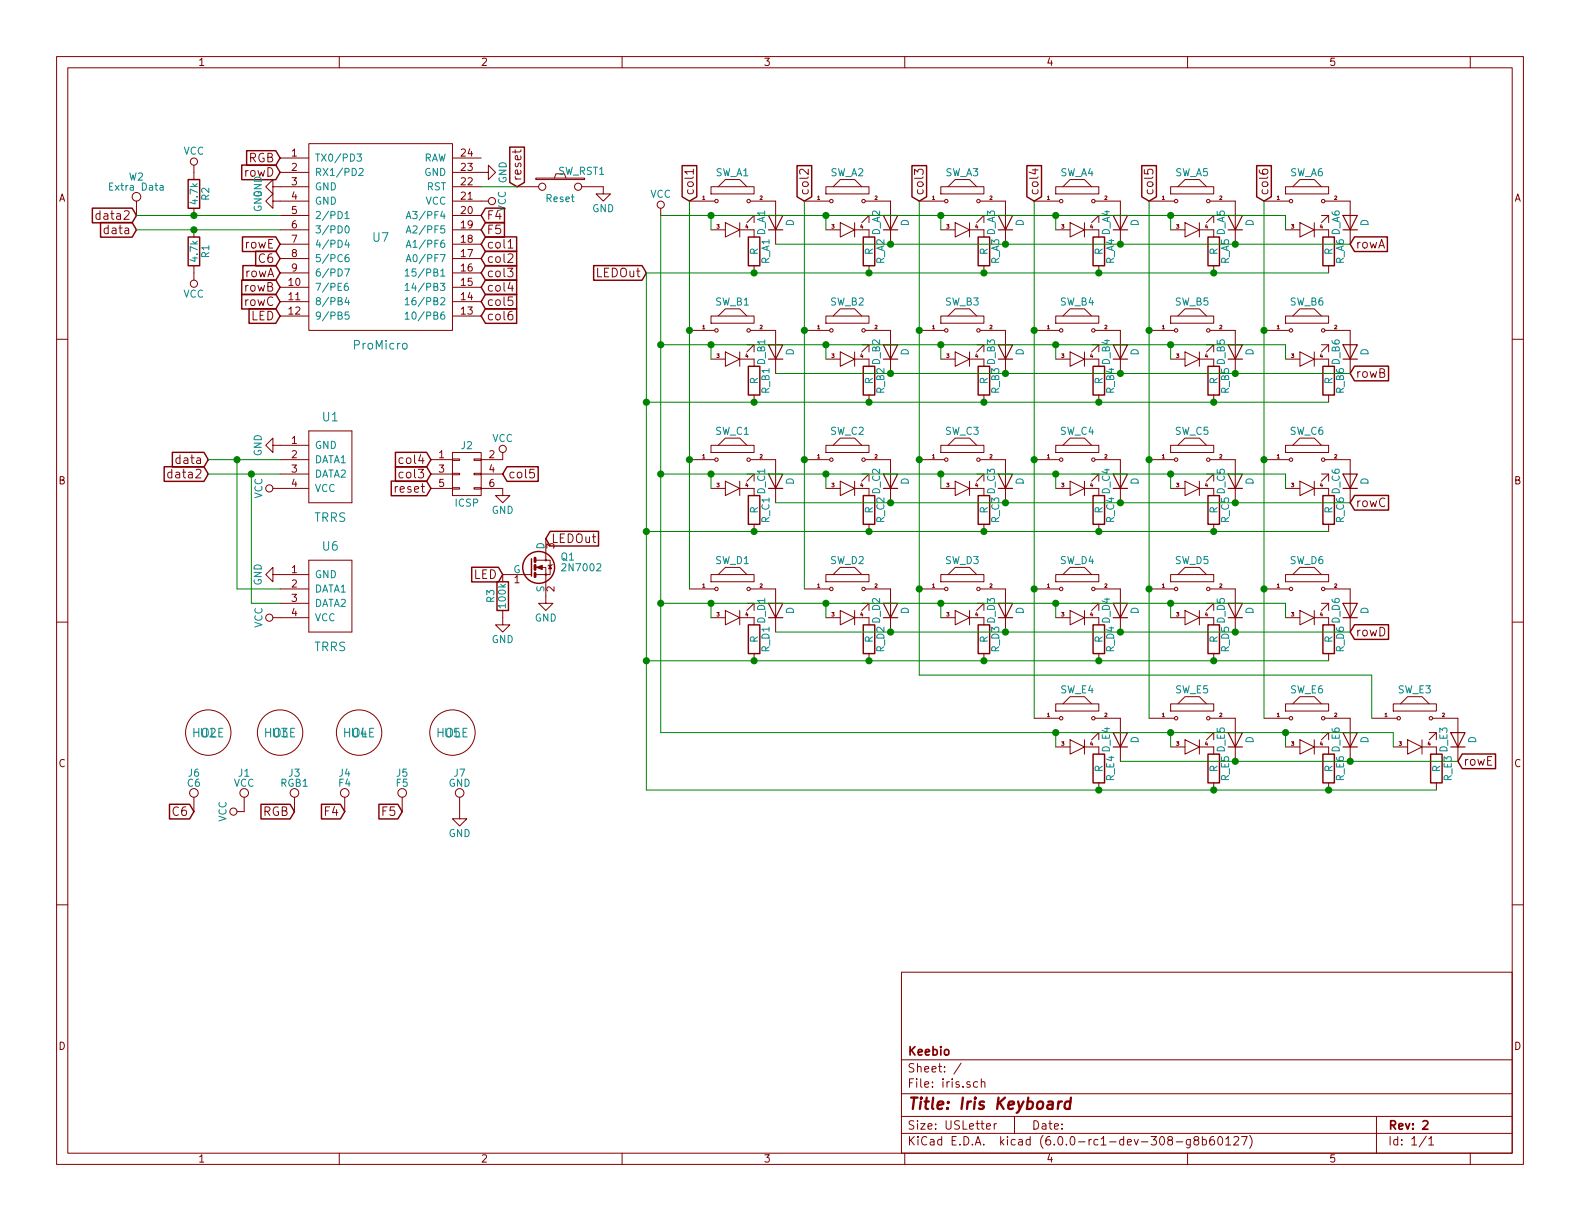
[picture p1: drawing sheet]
<svg xmlns="http://www.w3.org/2000/svg" width="279mm" height="216mm" viewBox="0 0 279 216" stroke-linecap="round" stroke-linejoin="round" font-family="sans-serif">
<g fill="none" stroke="#840000" stroke-width=".18">
<path d="M10 10h259.4v195.9h-259.4zM12 12h255.4v191.9h-255.4zM60 10v2M110 10v2M160 10v2M210 10v2M260 10v2M17.7 37.8h-.5l-.2 .2 .1 .7h.6M24.1 35.6v2.5M34.3 29.2v2.6M34.3 36.8v1.3M48.3 33v-1.2l-1.3 1.2 1.3 1.3v-1.3h6.3"/>
<path d="M48.3 35.6v-1.3l-1.3 1.3 1.3 1.2v-1.2h6.3M49.5 27.9h5.1M49.5 30.5h5.1M49.5 38.1h5.1M54.6 25.4h25.4v33h-25.4zM80 30.5h6.4v-1.3l1.2 1.3-1.2 1.3v-1.3M80 35.6h6.4M80 33h5.1M80 27.9h5.1M80 38.1h5.1M91.1 26.5v.6M91.4 33h3.8"/>
<path d="M92.1 26.5l-.1 .3-.1 .1h-1.3M94.7 31.5h8.7v.3h-8.7zM98 31.5l.3-.8h1.5l.3 .8M102.9 33h3.8v1.3h1.2l-1.2 1.3-1.3-1.3h1.3M116.8 36.8v1.3M121.9 35.6h4.5M122.6 30.4h-1.5l.4 .4M122.6 29.9v.9M125.7 33h7.6v1.3h-7.6zM127 33l1.3-1.2h2.5l1.3 1.2M128.3 39.4l2.5 1.2-2.5 1.3zM130.8 39.4v2.5"/>
<path d="M132.1 38.1h1.2v1.3M132.7 35.6h4.5v7.6M133.3 38.1l-1.2 1.3M142.2 35.6h4.5M142.9 29.9v1l-1.1-1-.3 .1-.1 .2 .1 .6M146 33h7.7v1.3h-7.7zM147.3 33l1.3-1.2h2.5l1.3 1.2M148.6 39.4l2.5 1.2-2.5 1.3zM151.1 39.4v2.5M152.4 38.1h1.3v1.3M153 35.6h4.5v7.6M153.7 38.1l-1.3 1.3"/>
<path d="M161.7 30.9v-1l.6 .5 .1-.4 .2-.1 .6 .1v.6l-.1 .3M162.6 35.6h4.4M166.4 33h7.6v1.3h-7.6zM167.6 33l1.3-1.2h2.5l1.3 1.2M168.9 39.4l2.5 1.2-2.5 1.3zM171.4 39.4v2.5M172.7 38.1h1.3v1.3M173.3 35.6h4.5v7.6M174 38.1l-1.3 1.3M182.5 30h1.1M182.9 35.6h4.5M183.1 29.8v1l-1.1-.4"/>
<path d="M186.7 33h7.6v1.3h-7.6zM188 33l1.2-1.2h2.6l1.2 1.2M189.2 39.4l2.6 1.2-2.6 1.3zM191.8 39.4v2.5M193 38.1h1.3v1.3M193.6 35.6h4.5v7.6M194.3 38.1l-1.3 1.3M202.4 30v.7l.7 .1-.2-.2 .1-.6 .2-.1 .5 .1 .2 .2v.4l-.2 .2M203.2 35.6h4.5M207 33h7.6v1.3h-7.6zM208.3 33l1.2-1.2h2.6l1.3 1.2M209.5 39.4l2.6 1.2-2.6 1.3z"/>
<path d="M212.1 39.4v2.5M213.4 38.1h1.2v1.3M214 35.6h4.4v7.6M214.6 38.1l-1.2 1.3M222.7 30a.6 .6 0 0 0 .6 .8l.8-.1 .1-.2-.1-.5-.2-.1-.6 .1v.5l.2 .3M223.5 35.6h4.5M227.3 33h7.6v1.3h-7.6zM228.6 33l1.3-1.2h2.5l1.3 1.2M229.9 39.4l2.5 1.2-2.5 1.3zM232.4 39.4v2.5M233.7 38.1h1.2v1.3M234.3 35.6h4.5v7.6"/>
<path d="M234.9 38.1l-1.2 1.3M10 60h2M34.3 40.6v1.3M34.3 47v2.5M49.5 50.8h5.1M49.5 53.3h5.1M49.5 55.9h5.1M49.5 48.3h5.1M49.5 45.7h5.1M49.5 43.2h5.1M49.5 40.6h5.1M80 50.8h5.1"/>
<path d="M80 53.3h5.1M80 55.9h5.1M80 48.3h5.1M80 45.7h5.1M80 43.2h5.1M80 40.6h5.1M89.8 47.4h.9l-.5 .6 .5 .1v.7l-.3 .1h-.4l-.2-.1M89.8 42.8l.5-.5v1.6M89.8 45l.6-.1 .3 .1v.3v.2l-.9 .9h.9M89.8 43.9h.9M90.2 49.9l-.4 1.1h1M90.6 55a.62 .62 0 0 0-.8 .7l.1 .7a.48 .48 0 0 0 .8 0v-.5l-.1-.2-.5-.1-.3 .3"/>
<path d="M90.6 50.5v1M90.7 52.5h-.8l-.1 .7 .3-.1h.5l.1 .3v.5l-.3 .1h-.3l-.3-.1M121.9 58.4h4.5M125.7 55.9h7.6v1.3h-7.6zM125.7 40.6h2.6M127 55.9l1.3-1.3h2.5l1.3 1.3M130.8 40.6h2.5v1.3M132.7 58.4h4.5v7.6M133.3 47v1.3M142.2 58.4h4.5M146 55.9h7.7v1.3h-7.7zM146 40.6h2.6"/>
<path d="M147.3 55.9l1.3-1.3h2.5l1.3 1.3M151.1 40.6h2.6v1.3M153 58.4h4.5v7.6M153.7 47v1.3M162.6 58.4h4.4M166.4 55.9h7.6v1.3h-7.6zM166.4 40.6h2.5M167.6 55.9l1.3-1.3h2.5l1.3 1.3M171.4 40.6h2.6v1.3M173.3 58.4h4.5v7.6M174 47v1.3M182.9 58.4h4.5"/>
<path d="M186.7 55.9h7.6v1.3h-7.6zM186.7 40.6h2.5M188 55.9l1.2-1.3h2.6l1.2 1.3M191.8 40.6h2.5v1.3M193.6 58.4h4.5v7.6M194.3 47v1.3M203.2 58.4h4.5M207 55.9h7.6v1.3h-7.6zM207 40.6h2.5M208.3 55.9l1.2-1.3h2.6l1.3 1.3M212.1 40.6h2.5v1.3M214 58.4h4.4v7.6"/>
<path d="M214.6 47v1.3M223.5 58.4h4.5M227.3 55.9h7.6v1.3h-7.6zM227.3 40.6h2.6M228.6 55.9l1.3-1.3h2.5l1.3 1.3M232.4 40.6h2.5v1.3M234.3 58.4h4.5v7.6M234.9 47v1.3M267.4 60h2M48.3 78.7v-1.2l-1.3 1.2 1.3 1.3v-1.3h6.3M54.6 76.2v12.7zM54.6 76.2h7.6z"/>
<path d="M62.2 76.2v12.7zM125.7 78.7h7.6v1.3h-7.6zM125.7 63.5h2.6M127 78.7l1.3-1.2h2.5l1.3 1.2M128.3 62.2l2.5 1.3-2.5 1.3zM130.8 62.2v2.6M130.8 63.5h2.5v1.3M132.1 61h1.2v1.2M133.3 69.9v1.2M133.3 61l-1.2 1.2M146 78.7h7.7v1.3h-7.7zM146 63.5h2.6"/>
<path d="M147.3 78.7l1.3-1.2h2.5l1.3 1.2M148.6 62.2l2.5 1.3-2.5 1.3zM151.1 63.5h2.6v1.3M151.1 62.2v2.6M152.4 61h1.3v1.2M153.7 69.9v1.2M153.7 61l-1.3 1.2M166.4 78.7h7.6v1.3h-7.6zM166.4 63.5h2.5M167.6 78.7l1.3-1.2h2.5l1.3 1.2M168.9 62.2l2.5 1.3-2.5 1.3zM171.4 63.5h2.6v1.3"/>
<path d="M171.4 62.2v2.6M172.7 61h1.3v1.2M174 69.9v1.2M174 61l-1.3 1.2M186.7 78.7h7.6v1.3h-7.6zM186.7 63.5h2.5M188 78.7l1.2-1.2h2.6l1.2 1.2M189.2 62.2l2.6 1.3-2.6 1.3zM191.8 63.5h2.5v1.3M191.8 62.2v2.6M193 61h1.3v1.2M194.3 69.9v1.2"/>
<path d="M194.3 61l-1.3 1.2M207 78.7h7.6v1.3h-7.6zM207 63.5h2.5M208.3 78.7l1.2-1.2h2.6l1.3 1.2M209.5 62.2l2.6 1.3-2.6 1.3zM212.1 63.5h2.5v1.3M212.1 62.2v2.6M213.4 61h1.2v1.2M214.6 69.9v1.2M214.6 61l-1.2 1.2M227.3 78.7h7.6v1.3h-7.6zM227.3 63.5h2.6"/>
<path d="M228.6 78.7l1.3-1.2h2.5l1.3 1.2M229.9 62.2l2.5 1.3-2.5 1.3zM232.4 63.5h2.5v1.3M232.4 62.2v2.6M233.7 61h1.2v1.2M234.9 69.9v1.2M234.9 61l-1.2 1.2M30.4 83.6l-.5-.1-.2 .3 .1 .6h.6M48.3 86.4h6.3M49.5 81.3h5.1M49.5 83.8h5.1M54.6 88.9h7.6z"/>
<path d="M54.6 99.1v12.7zM54.6 99.1h7.6zM62.2 99.1v12.7zM76.2 81.3h3.8M76.2 83.8h3.8M76.2 86.4h3.8M80 86.2h1.3v.3h-1.3zM80 83.7h1.3v.2h-1.3zM80 81.2h1.3v.2h-1.3zM80 80h5.1v7.6h-5.1zM83.8 86.2h1.3v.3h-1.3zM83.8 83.7h1.3v.2h-1.3z"/>
<path d="M83.8 81.2h1.3v.2h-1.3zM85.1 86.4h3.8v1.2h1.3l-1.3 1.3-1.3-1.3h1.3M85.1 83.8h3.8M88.9 80v1.3h-3.8M94.5 83h-.8l-.1 .7 .3-.1h.5l.1 .2v.6l-.3 .1h-.3l-.3-.1M96.5 95.3v3.8h-1.8M96.5 99.1h.8v2.5h-.8v-1.3h-1.8M97.7 99.8l-.8 .3M121.9 81.3h4.5M125.7 86.4h2.6M128.3 85.1l2.5 1.3-2.5 1.2zM130.8 86.4h2.5v1.2"/>
<path d="M130.8 85.1v2.5M132.1 83.8h1.2v1.3M132.7 81.3h4.5v7.6M133.3 92.7v1.3M133.3 83.8l-1.2 1.3M142.2 81.3h4.5M146 86.4h2.6M148.6 85.1l2.5 1.3-2.5 1.2zM151.1 86.4h2.6v1.2M151.1 85.1v2.5M152.4 83.8h1.3v1.3M153 81.3h4.5v7.6"/>
<path d="M153.7 92.7v1.3M153.7 83.8l-1.3 1.3M162.6 81.3h4.4M166.4 86.4h2.5M168.9 85.1l2.5 1.3-2.5 1.2zM171.4 86.4h2.6v1.2M171.4 85.1v2.5M172.7 83.8h1.3v1.3M173.3 81.3h4.5v7.6M174 92.7v1.3M174 83.8l-1.3 1.3M182.9 81.3h4.5"/>
<path d="M186.7 86.4h2.5M189.2 85.1l2.6 1.3-2.6 1.2zM191.8 86.4h2.5v1.2M191.8 85.1v2.5M193 83.8h1.3v1.3M193.6 81.3h4.5v7.6M194.3 92.7v1.3M194.3 83.8l-1.3 1.3M203.2 81.3h4.5M207 86.4h2.5M209.5 85.1l2.6 1.3-2.6 1.2zM212.1 86.4h2.5v1.2"/>
<path d="M212.1 85.1v2.5M213.4 83.8h1.2v1.3M214 81.3h4.4v7.6M214.6 92.7v1.3M214.6 83.8l-1.2 1.3M223.5 81.3h4.5M227.3 86.4h2.6M229.9 85.1l2.5 1.3-2.5 1.2zM232.4 86.4h2.5v1.2M232.4 85.1v2.5M233.7 83.8h1.2v1.3M234.3 81.3h4.5v7.6"/>
<path d="M234.9 92.7v1.3M234.9 83.8l-1.2 1.3M10 110h2M48.3 101.6v-1.3l-1.3 1.3 1.3 1.3v-1.3h6.3M48.3 109.2h6.3M49.5 104.1h5.1M49.5 106.7h5.1M54.6 111.8h7.6zM88.9 108v2.5h1.3l-1.3 1.3-1.3-1.3h1.3M94 101.6h-5.1v1.3M94.7 101.6h1.8v5.1h1.3l-1.3 1.3-1.3-1.3h1.3M121.9 104.1h4.5"/>
<path d="M125.7 101.6h7.6v1.3h-7.6zM125.7 109.2h2.6M127 101.6l1.3-1.3h2.5l1.3 1.3M128.3 108l2.5 1.2-2.5 1.3zM130.8 109.2h2.5v1.3M130.8 108v2.5M132.1 106.7h1.2v1.3M132.7 104.1h4.5v7.7M133.3 115.6v1.2M133.3 106.7l-1.2 1.3M142.2 104.1h4.5M146 101.6h7.7v1.3h-7.7z"/>
<path d="M146 109.2h2.6M147.3 101.6l1.3-1.3h2.5l1.3 1.3M148.6 108l2.5 1.2-2.5 1.3zM151.1 109.2h2.6v1.3M151.1 108v2.5M152.4 106.7h1.3v1.3M153 104.1h4.5v7.7M153.7 115.6v1.2M153.7 106.7l-1.3 1.3M162.6 104.1h4.4M166.4 101.6h7.6v1.3h-7.6zM166.4 109.2h2.5"/>
<path d="M167.6 101.6l1.3-1.3h2.5l1.3 1.3M168.9 108l2.5 1.2-2.5 1.3zM171.4 109.2h2.6v1.3M171.4 108v2.5M172.7 106.7h1.3v1.3M173.3 104.1h4.5v7.7M174 115.6v1.2M174 106.7l-1.3 1.3M182.9 104.1h4.5M186.7 101.6h7.6v1.3h-7.6zM186.7 109.2h2.5M188 101.6l1.2-1.3h2.6l1.2 1.3"/>
<path d="M189.2 108l2.6 1.2-2.6 1.3zM191.8 109.2h2.5v1.3M191.8 108v2.5M193 106.7h1.3v1.3M193.6 104.1h4.5v7.7M194.3 115.6v1.2M194.3 106.7l-1.3 1.3M203.2 104.1h4.5M207 101.6h7.6v1.3h-7.6zM207 109.2h2.5M208.3 101.6l1.2-1.3h2.6l1.3 1.3M209.5 108l2.6 1.2-2.6 1.3z"/>
<path d="M212.1 109.2h2.5v1.3M212.1 108v2.5M213.4 106.7h1.2v1.3M214 104.1h4.4v7.7M214.6 115.6v1.2M214.6 106.7l-1.2 1.3M223.5 104.1h4.5M227.3 101.6h7.6v1.3h-7.6zM227.3 109.2h2.6M228.6 101.6l1.3-1.3h2.5l1.3 1.3M229.9 108l2.5 1.2-2.5 1.3zM232.4 109.2h2.5v1.3"/>
<path d="M232.4 108v2.5M233.7 106.7h1.2v1.3M234.3 104.1h4.5v7.7M234.9 115.6v1.2M234.9 106.7l-1.2 1.3M267.4 110h2M182.9 127h4.5M186.7 124.5h7.6v1.2h-7.6zM186.7 132.1h2.5M188 124.5l1.2-1.3h2.6l1.2 1.3M189.2 130.8l2.6 1.3-2.6 1.3zM191.8 130.8v2.6"/>
<path d="M191.8 132.1h2.5v1.3M193 129.5h1.3v1.3M193.6 127h4.5v7.6M194.3 138.4v1.3M194.3 129.5l-1.3 1.3M203.2 127h4.5M207 124.5h7.6v1.2h-7.6zM207 132.1h2.5M208.3 124.5l1.2-1.3h2.6l1.3 1.3M209.5 130.8l2.6 1.3-2.6 1.3zM212.1 130.8v2.6M212.1 132.1h2.5v1.3"/>
<path d="M213.4 129.5h1.2v1.3M214 127h4.4v7.6M214.6 138.4v1.3M214.6 129.5l-1.2 1.3M223.5 127h4.5M227.3 124.5h7.6v1.2h-7.6zM227.3 132.1h2.6M228.6 124.5l1.3-1.3h2.5l1.3 1.3M229.9 130.8l2.5 1.3-2.5 1.3zM232.4 130.8v2.6M232.4 132.1h2.5v1.3M233.7 129.5h1.2v1.3"/>
<path d="M234.3 127h4.5v7.6M234.9 138.4v1.3M234.9 129.5l-1.2 1.3M242.6 127h4.4M246.4 124.5h7.6v1.2h-7.6zM246.4 132.1h2.5M247.6 124.5l1.3-1.3h2.6l1.2 1.3M248.9 130.8l2.6 1.3-2.6 1.3zM251.5 132.1h2.5v1.3M251.5 130.8v2.6M252.7 129.5h1.3v1.3M253.3 127h4.5v7.6"/>
<path d="M254 129.5l-1.3 1.3M254 138.4v1.3M10 160h2M34.3 141v2.5M43.2 141v2.5h-1.3M52.1 141v2.5M61 141v2.5M71.1 141v2.5M81.3 141v3.8h1.2l-1.2 1.3-1.3-1.3h1.3M267.4 160h2M159.4 171.9h108v32h-108zM159.4 197.4h108"/>
<path d="M159.4 193.4h108M159.4 187.4h108M170 188l-1.3 1.9M172.9 191.3h-.4l-.3 .2v.6l.3 .2 .4-.1M173.5 191.4l.2-.1h.4l.1 1M173.5 190.8v1.5M174.4 199.2l.8-.2-.1-.2-.4-.1-.3 .2 .1 .7h.6M175.8 198.7v1M176.2 198.7l-.3 .1-.1 .2M179.4 197.4v3M243.4 197.4v6.5M60 203.9v2"/>
<path d="M110 203.9v2M159.4 200.4h108M160 203.9v2M208 201.9h1.1M210 203.9v2M210.5 201.5v1.2l-.3 .3-.3-.1M210.5 201.5h-.4l-.3 .3 .1 .5 .2 .2 .4-.1M211.4 201.6l-.2-.1-.1-.3 .3-.2h.3l.3 .2-.1 .3-.6 .2a.48 .48 0 0 0-.1 .6l.2 .2 .5-.2a.48 .48 0 0 0-.2-.7M212.6 201.5h.5l.2 .3v.5l-.2 .2-.5-.1M212.6 201v1.5M214.6 201a.59 .59 0 0 0-.7 .6v.6l.1 .2 .5 .1 .2-.2 .1-.5-.2-.2-.4-.1-.3 .3M215.5 201h.2a.8 .8 0 0 1 .5 .7 .8 .8 0 0 1-.5 .8 1 1 0 0 1-.2-1.5z"/>
<path d="M216.8 201.4l.4-.4v1.5M216.8 202.5h.8M218.2 201.1l.2-.1h.4l.2 .4-.9 1.1h.9M219.6 201h.9l-.6 1.5M221 200.8a1.71 1.71 0 0 1 0 2.2M252.2 200.9l-1.2 1.9M252.7 201.4l.4-.4v1.5M252.7 202.5h.8M260 203.9v2"/>
<circle cx="24.1" cy="34.8" r=".76"/>
<circle cx="34.3" cy="28.6" r=".63"/>
<circle cx="87" cy="35.6" r=".63"/>
<circle cx="95.9" cy="33" r=".63"/>
<circle cx="102.2" cy="33" r=".63"/>
<circle cx="116.8" cy="36.2" r=".63"/>
<circle cx="126.7" cy="35.6" r=".3"/>
<circle cx="132.4" cy="35.6" r=".3"/>
<circle cx="147" cy="35.6" r=".3"/>
<circle cx="152.7" cy="35.6" r=".3"/>
<circle cx="167.3" cy="35.6" r=".3"/>
<circle cx="173" cy="35.6" r=".3"/>
<circle cx="187.7" cy="35.6" r=".3"/>
<circle cx="193.3" cy="35.6" r=".3"/>
<circle cx="208" cy="35.6" r=".3"/>
<circle cx="213.7" cy="35.6" r=".3"/>
<circle cx="228.3" cy="35.6" r=".3"/>
<circle cx="234" cy="35.6" r=".3"/>
<circle cx="34.3" cy="50.2" r=".63"/>
<circle cx="126.7" cy="58.4" r=".3"/>
<circle cx="132.4" cy="58.4" r=".3"/>
<circle cx="147" cy="58.4" r=".3"/>
<circle cx="152.7" cy="58.4" r=".3"/>
<circle cx="167.3" cy="58.4" r=".3"/>
<circle cx="173" cy="58.4" r=".3"/>
<circle cx="187.7" cy="58.4" r=".3"/>
<circle cx="193.3" cy="58.4" r=".3"/>
<circle cx="208" cy="58.4" r=".3"/>
<circle cx="213.7" cy="58.4" r=".3"/>
<circle cx="228.3" cy="58.4" r=".3"/>
<circle cx="234" cy="58.4" r=".3"/>
<circle cx="88.9" cy="79.4" r=".63"/>
<circle cx="47.6" cy="86.4" r=".63"/>
<circle cx="96.5" cy="99.1" r=".13"/>
<circle cx="126.7" cy="81.3" r=".3"/>
<circle cx="132.4" cy="81.3" r=".3"/>
<circle cx="147" cy="81.3" r=".3"/>
<circle cx="152.7" cy="81.3" r=".3"/>
<circle cx="167.3" cy="81.3" r=".3"/>
<circle cx="173" cy="81.3" r=".3"/>
<circle cx="187.7" cy="81.3" r=".3"/>
<circle cx="193.3" cy="81.3" r=".3"/>
<circle cx="208" cy="81.3" r=".3"/>
<circle cx="213.7" cy="81.3" r=".3"/>
<circle cx="228.3" cy="81.3" r=".3"/>
<circle cx="234" cy="81.3" r=".3"/>
<circle cx="47.6" cy="109.2" r=".63"/>
<circle cx="96.5" cy="101.6" r=".13"/>
<circle cx="126.7" cy="104.1" r=".3"/>
<circle cx="132.4" cy="104.1" r=".3"/>
<circle cx="147" cy="104.1" r=".3"/>
<circle cx="152.7" cy="104.1" r=".3"/>
<circle cx="167.3" cy="104.1" r=".3"/>
<circle cx="173" cy="104.1" r=".3"/>
<circle cx="187.7" cy="104.1" r=".3"/>
<circle cx="193.3" cy="104.1" r=".3"/>
<circle cx="208" cy="104.1" r=".3"/>
<circle cx="213.7" cy="104.1" r=".3"/>
<circle cx="228.3" cy="104.1" r=".3"/>
<circle cx="234" cy="104.1" r=".3"/>
<circle cx="36.8" cy="129.5" r="4"/>
<circle cx="49.5" cy="129.5" r="4"/>
<circle cx="63.5" cy="129.5" r="4"/>
<circle cx="80" cy="129.5" r="4"/>
<circle cx="187.7" cy="127" r=".3"/>
<circle cx="193.3" cy="127" r=".3"/>
<circle cx="208" cy="127" r=".3"/>
<circle cx="213.7" cy="127" r=".3"/>
<circle cx="228.3" cy="127" r=".3"/>
<circle cx="234" cy="127" r=".3"/>
<circle cx="247.3" cy="127" r=".3"/>
<circle cx="253" cy="127" r=".3"/>
<circle cx="34.3" cy="140.2" r=".76"/>
<circle cx="41.3" cy="143.5" r=".63"/>
<circle cx="43.2" cy="140.2" r=".76"/>
<circle cx="52.1" cy="140.2" r=".76"/>
<circle cx="61" cy="140.2" r=".76"/>
<circle cx="71.1" cy="140.2" r=".76"/>
<circle cx="81.3" cy="140.2" r=".76"/>
</g>
<path d="M251.6 198.3l.3-.1h.3l.3 .4-.9 1.1h.9" fill="none" stroke="#840000" stroke-width=".3"/>
<path d="M187.2 194.8l-.2 1.3M187.8 194.8a.55 .55 0 0 0-.7 .3M189.3 194.8a.67 .67 0 0 0-1 .3l-.1 .6 .2 .3 .2 .1 .6-.1M189.4 194.1l-.3 2" fill="none" stroke="#840000" stroke-width=".41"/>
<g fill="none" stroke="#840000" stroke-width=".25">
<path d="M16.3 36.8h7.1l.7 1.3-.7 1.3h-7.1zM17.8 39.3h5.6l.7 1.3-.7 1.3h-5.6zM33.3 31.8h2v5h-2zM42.7 29.2h6.1l.7 1.3-.7 1.3h-6.1zM43.6 26.6h5.2l.7 1.3-.7 1.3h-5.2zM85.9 36.8h3.3v2.6h-3.3l-.8-1.3zM85.9 39.3h3.3v2.6h-3.3l-.8-1.3zM90.1 26h2.6v6.3l-1.3 .7-1.3-.7zM120.6 29.3h2.6v5.5l-1.3 .8-1.3-.8zM140.9 29.3h2.6v5.5l-1.3 .8-1.3-.8zM161.3 29.3h2.6v5.5l-1.3 .8-1.3-.8zM181.6 29.3h2.6v5.5l-1.3 .8-1.3-.8z"/>
<path d="M201.9 29.3h2.6v5.5l-1.3 .8-1.3-.8zM222.2 29.3h2.6v5.5l-1.3 .8-1.3-.8zM33.3 41.9h2v5.1h-2zM42.7 52h6.1l.7 1.3-.7 1.3h-6.1zM42.7 49.5h6.1l.7 1.3-.7 1.3h-6.1zM42.9 41.9h5.9l.7 1.3-.7 1.3h-5.9zM43 47h5.8l.7 1.3-.7 1.3h-5.8zM44 54.6h4.8l.7 1.3-.7 1.3h-4.8zM45.2 44.4h3.6l.7 1.3-.7 1.3h-3.6zM85.9 54.6h5.5v2.6h-5.5l-.8-1.3zM85.9 41.9h5.5v2.6h-5.5l-.8-1.3zM85.9 44.4h5.5v2.6h-5.5l-.8-1.3z"/>
<path d="M85.9 47h5.5v2.6h-5.5l-.8-1.3zM85.9 49.5h5.5v2.6h-5.5l-.8-1.3zM85.9 52h5.5v2.6h-5.5l-.8-1.3zM105 47h8.5l.8 1.3-.8 1.3h-8.5zM132.3 41.9h2.1v5.1h-2.1zM152.7 41.9h2v5.1h-2zM173 41.9h2v5.1h-2zM193.3 41.9h2v5.1h-2zM213.6 41.9h2v5.1h-2zM233.9 41.9h2.1v5.1h-2.1zM239.5 41.9h5.8v2.6h-5.8l-.7-1.3zM30.5 80h5.6l.7 1.3-.7 1.3h-5.6z"/>
<path d="M69.9 80h5.5l.8 1.3-.8 1.3h-5.5zM132.3 64.8h2.1v5.1h-2.1zM152.7 64.8h2v5.1h-2zM173 64.8h2v5.1h-2zM193.3 64.8h2v5.1h-2zM213.6 64.8h2v5.1h-2zM233.9 64.8h2.1v5.1h-2.1zM239.5 64.7h6v2.6h-6l-.7-1.3zM29 82.5h7.1l.7 1.3-.7 1.3h-7.1zM69.2 85.1h6.2l.8 1.3-.8 1.3h-6.2zM69.9 82.5h5.5l.8 1.3-.8 1.3h-5.5zM89.7 82.5h5.5v2.6h-5.5l-.8-1.3z"/>
<path d="M94 98.8v3.1M97.3 94h8.5v2.5h-8.5l-.8-1.2zM132.3 87.6h2.1v5.1h-2.1zM152.7 87.6h2v5.1h-2zM173 87.6h2v5.1h-2zM193.3 87.6h2v5.1h-2zM213.6 87.6h2v5.1h-2zM233.9 87.6h2.1v5.1h-2.1zM239.5 87.6h6v2.6h-6l-.7-1.3zM83.4 100.3h4.7l.8 1.3-.8 1.3h-4.7zM87.9 102.9h2v5.1h-2zM132.3 110.5h2.1v5.1h-2.1z"/>
<path d="M152.7 110.5h2v5.1h-2zM173 110.5h2v5.1h-2zM193.3 110.5h2v5.1h-2zM213.6 110.5h2v5.1h-2zM233.9 110.5h2.1v5.1h-2.1zM239.5 110.5h6v2.6h-6l-.7-1.3zM193.3 133.4h2v5h-2zM213.6 133.4h2v5h-2zM233.9 133.4h2.1v5h-2.1zM253 133.4h2v5h-2zM258.6 133.3h5.9v2.6h-5.9l-.8-1.3zM30 142.2h3.5l.8 1.3-.8 1.3h-3.5z"/>
<path d="M46.2 142.2h5.1l.8 1.3-.8 1.3h-5.1zM56.8 142.2h3.4l.8 1.3-.8 1.3h-3.4zM67 142.2h3.4l.7 1.3-.7 1.3h-3.4z"/>
<circle cx="95.2" cy="100.3" r="2.82"/>
</g>
<g fill="none" stroke="#008484" stroke-width=".18">
<path d="M28.3 32.8h.5l.1 .8M28.9 33.1h-.5l-.1 .2v.3h.6M61 37.7l.4-.3v1.3M61 38.7h.7M63.1 27.2h.8l-.4 .5 .4 .1-.1 .6-.5 .1-.2-.1M63.5 29.9l.5-.1 .2 .3v.2l-.8 .7h.8M71.8 38.7l.5-1.3 .4 1.3M72 38.3h.6M61 47.5h.8l-.5 1.3M61.1 40.1l.2-.2a.67 .67 0 0 1 .5 .7 .67 .67 0 0 1-.5 .6l-.2-.2-.1-.3zM61.3 52.6l-.3 .9h.8M61.3 42.4l-.3 .9h.8"/>
<path d="M61.5 50.1h-.2a.79 .79 0 0 0-.2 1.3l.4-.1 .1-.5-.2-.2h-.3l-.2 .2M61.6 45l-.4 .1-.2 .5 .1 .6 .2 .1 .3-.1 .1-.1-.1-.5-.3-.1-.3 .2M61.6 42.9v.8M61.6 53.1v.8M61.7 55.2h-.6l-.1 .6 .5-.1 .2 .2v.3l-.2 .2-.5-.1M71.7 55.5l.3-.3v1.2M71.7 53l.3-.4v1.3M71.7 50.4l.3-.3v1.3M71.7 47.9l.3-.4v1.3M71.7 56.4h.7M71.7 53.9h.7M71.7 51.4h.7"/>
<path d="M71.7 48.8h.7M71.8 46.3l.5-1.3 .4 1.3M71.8 43.7l.5-1.2 .4 1.2M71.8 41.2l.5-1.3 .4 1.3M72 45.9h.6M72 43.4h.6M72 40.8h.6M71.2 60.8l.3-.1 .4 .1 .1 .6-.2 .2-.3 .1-.3-.1z"/>
</g>
<path d="M94.6 98.7v.6M94.6 99.9v.8M94.6 101.3v.7" fill="none" stroke="#840000" stroke-width=".51"/>
<g fill="#840000" stroke="#840000" stroke-width=".18">
<path d="M97.3 99.9l.2 .7h-.5z"/>
<path d="M94.9 100.3l1-.4v.8z"/>
</g>
<g fill="none" stroke="#840000" stroke-width=".2">
<path d="M135.9 38.1h2.5l-1.2 2.5zM156.2 38.1h2.5l-1.2 2.5zM176.5 38.1h2.6l-1.3 2.5zM196.8 38.1h2.6l-1.3 2.5zM217.2 38.1h2.5l-1.3 2.5zM237.5 38.1h2.5l-1.2 2.5zM135.9 40.6h2.5M156.2 40.6h2.5M176.5 40.6h2.6M196.8 40.6h2.6M217.2 40.6h2.5M237.5 40.6h2.5"/>
<path d="M135.9 61h2.5l-1.2 2.5zM135.9 63.5h2.5M156.2 61h2.5l-1.2 2.5zM156.2 63.5h2.5M176.5 61h2.6l-1.3 2.5zM176.5 63.5h2.6M196.8 61h2.6l-1.3 2.5zM196.8 63.5h2.6M217.2 61h2.5l-1.3 2.5zM217.2 63.5h2.5M237.5 61h2.5l-1.2 2.5zM237.5 63.5h2.5"/>
<path d="M135.9 83.8h2.5l-1.2 2.6zM135.9 86.4h2.5M156.2 83.8h2.5l-1.2 2.6zM156.2 86.4h2.5M176.5 83.8h2.6l-1.3 2.6zM176.5 86.4h2.6M196.8 83.8h2.6l-1.3 2.6zM196.8 86.4h2.6M217.2 83.8h2.5l-1.3 2.6zM217.2 86.4h2.5M237.5 83.8h2.5l-1.2 2.6zM237.5 86.4h2.5"/>
<path d="M135.9 106.7h2.5l-1.2 2.5zM135.9 109.2h2.5M156.2 106.7h2.5l-1.2 2.5zM156.2 109.2h2.5M176.5 106.7h2.6l-1.3 2.5zM176.5 109.2h2.6M196.8 106.7h2.6l-1.3 2.5zM196.8 109.2h2.6M217.2 106.7h2.5l-1.3 2.5zM217.2 109.2h2.5M237.5 106.7h2.5l-1.2 2.5zM237.5 109.2h2.5"/>
<path d="M196.8 129.5h2.6l-1.3 2.6zM196.8 132.1h2.6M217.2 129.5h2.5l-1.3 2.6zM217.2 132.1h2.5M237.5 129.5h2.5l-1.2 2.6zM237.5 132.1h2.5M256.5 129.5h2.6l-1.3 2.6zM256.5 132.1h2.6"/>
</g>
<g fill="none" stroke="#008400" stroke-width=".18">
<path d="M24.1 38.1h25.4M85.1 33h6.3M121.9 35.6v68.5M125.7 38.1v2.5M142.2 35.6v68.5M146 38.1v2.5M162.6 35.6v83.8h80v7.6M166.4 38.1v2.5M182.9 35.6v91.4M186.7 38.1v2.5M203.2 35.6v91.4M207 38.1v2.5"/>
<path d="M223.5 35.6v91.4M24.1 40.6h25.4M137.2 43.2h101.6M227.3 40.6v-2.5h-110.5v91.4h129.6v2.6M234.9 48.3h-120.6v91.4h139.7M114.3 71.1h120.6M116.8 61h110.5v2.5M125.7 61v2.5M137.2 66h101.6M146 61v2.5M166.4 61v2.5M186.7 61v2.5"/>
<path d="M207 61v2.5M36.8 83.8h12.7M36.8 81.3h12.7M41.9 81.3v22.8h7.6M44.4 83.8v22.9h5.1M114.3 94h120.6M116.8 83.8h110.5v2.6M125.7 83.8v2.6M137.2 88.9h101.6M146 83.8v2.6M166.4 83.8v2.6M186.7 83.8v2.6"/>
<path d="M207 83.8v2.6M114.3 116.8h120.6M116.8 106.7h110.5v2.5M125.7 106.7v2.5M137.2 111.8h101.6M146 106.7v2.5M166.4 106.7v2.5M186.7 106.7v2.5M207 106.7v2.5M186.7 129.5v2.6M198.1 134.6h59.7M207 129.5v2.6"/>
<path d="M227.3 129.5v2.6"/>
</g>
<g fill="#008400" stroke="#008400" stroke-width=".25">
<circle cx="44.5" cy="83.8" r=".51"/>
<circle cx="41.9" cy="81.3" r=".51"/>
<circle cx="34.3" cy="40.6" r=".51"/>
<circle cx="34.3" cy="38.1" r=".51"/>
<circle cx="121.9" cy="58.4" r=".51"/>
<circle cx="121.9" cy="81.3" r=".51"/>
<circle cx="142.2" cy="81.3" r=".51"/>
<circle cx="142.2" cy="58.4" r=".51"/>
<circle cx="162.6" cy="58.4" r=".51"/>
<circle cx="162.6" cy="81.3" r=".51"/>
<circle cx="182.9" cy="104.1" r=".51"/>
<circle cx="182.9" cy="81.3" r=".51"/>
<circle cx="182.9" cy="58.4" r=".51"/>
<circle cx="203.2" cy="58.4" r=".51"/>
<circle cx="203.2" cy="81.3" r=".51"/>
<circle cx="203.2" cy="104.1" r=".51"/>
<circle cx="223.5" cy="58.4" r=".51"/>
<circle cx="223.5" cy="81.3" r=".51"/>
<circle cx="223.5" cy="104.1" r=".51"/>
<circle cx="214.6" cy="139.7" r=".51"/>
<circle cx="214.6" cy="116.8" r=".51"/>
<circle cx="153.7" cy="116.8" r=".51"/>
<circle cx="194.3" cy="116.8" r=".51"/>
<circle cx="174" cy="116.8" r=".51"/>
<circle cx="214.6" cy="94" r=".51"/>
<circle cx="194.3" cy="94" r=".51"/>
<circle cx="174" cy="94" r=".51"/>
<circle cx="153.7" cy="94" r=".51"/>
<circle cx="153.7" cy="71.1" r=".51"/>
<circle cx="174" cy="71.1" r=".51"/>
<circle cx="194.3" cy="71.1" r=".51"/>
<circle cx="214.6" cy="71.1" r=".51"/>
<circle cx="153.7" cy="48.3" r=".51"/>
<circle cx="174" cy="48.3" r=".51"/>
<circle cx="194.3" cy="48.3" r=".51"/>
<circle cx="214.6" cy="48.3" r=".51"/>
<circle cx="157.5" cy="43.2" r=".51"/>
<circle cx="177.8" cy="43.2" r=".51"/>
<circle cx="198.1" cy="43.2" r=".51"/>
<circle cx="218.4" cy="43.2" r=".51"/>
<circle cx="157.5" cy="66" r=".51"/>
<circle cx="177.8" cy="66" r=".51"/>
<circle cx="198.1" cy="66" r=".51"/>
<circle cx="218.4" cy="66" r=".51"/>
<circle cx="157.5" cy="88.9" r=".51"/>
<circle cx="177.8" cy="88.9" r=".51"/>
<circle cx="198.1" cy="88.9" r=".51"/>
<circle cx="218.4" cy="88.9" r=".51"/>
<circle cx="157.5" cy="111.8" r=".51"/>
<circle cx="177.8" cy="111.8" r=".51"/>
<circle cx="198.1" cy="111.8" r=".51"/>
<circle cx="218.4" cy="111.8" r=".51"/>
<circle cx="218.4" cy="134.6" r=".51"/>
<circle cx="146.1" cy="106.7" r=".51"/>
<circle cx="166.4" cy="106.7" r=".51"/>
<circle cx="186.7" cy="106.7" r=".51"/>
<circle cx="207" cy="106.7" r=".51"/>
<circle cx="207" cy="129.5" r=".51"/>
<circle cx="207" cy="83.8" r=".51"/>
<circle cx="186.7" cy="83.8" r=".51"/>
<circle cx="166.4" cy="83.8" r=".51"/>
<circle cx="146.1" cy="83.8" r=".51"/>
<circle cx="146.1" cy="61" r=".51"/>
<circle cx="166.4" cy="61" r=".51"/>
<circle cx="186.7" cy="61" r=".51"/>
<circle cx="207" cy="61" r=".51"/>
<circle cx="146.1" cy="38.1" r=".51"/>
<circle cx="166.4" cy="38.1" r=".51"/>
<circle cx="186.7" cy="38.1" r=".51"/>
<circle cx="207" cy="38.1" r=".51"/>
<circle cx="125.7" cy="38.1" r=".51"/>
<circle cx="125.7" cy="61" r=".51"/>
<circle cx="125.7" cy="83.8" r=".51"/>
<circle cx="116.8" cy="61" r=".51"/>
<circle cx="125.7" cy="106.7" r=".51"/>
<circle cx="116.8" cy="83.8" r=".51"/>
<circle cx="186.7" cy="129.5" r=".51"/>
<circle cx="116.8" cy="106.7" r=".51"/>
<circle cx="133.4" cy="48.3" r=".51"/>
<circle cx="133.4" cy="71.1" r=".51"/>
<circle cx="133.4" cy="94" r=".51"/>
<circle cx="114.3" cy="71.1" r=".51"/>
<circle cx="133.4" cy="116.8" r=".51"/>
<circle cx="114.3" cy="94" r=".51"/>
<circle cx="194.3" cy="139.7" r=".51"/>
<circle cx="114.3" cy="116.8" r=".51"/>
<circle cx="238.8" cy="134.6" r=".51"/>
<circle cx="227.3" cy="129.5" r=".51"/>
<circle cx="162.6" cy="104.1" r=".51"/>
<circle cx="235" cy="139.7" r=".51"/>
</g>
<text font-size="2.8" fill="#840000" x="160.4" y="196.2">Title: Iris Keyboard</text>
<g font-size="2.1" fill="#840000">
<text x="43.9" y="28.7">RGB</text>
<text x="43.3" y="31.2">rowD</text>
<text x="92.2" y="32.1" transform="rotate(-90 92.2 32.1)">reset</text>
<text x="122.7" y="34.6" transform="rotate(-90 122.7 34.6)">col1</text>
<text x="143" y="34.6" transform="rotate(-90 143 34.6)">col2</text>
<text x="163.3" y="34.6" transform="rotate(-90 163.3 34.6)">col3</text>
<text x="183.6" y="34.6" transform="rotate(-90 183.6 34.6)">col4</text>
<text x="204" y="34.6" transform="rotate(-90 204 34.6)">col5</text>
<text x="224.3" y="34.6" transform="rotate(-90 224.3 34.6)">col6</text>
<text x="17.7" y="38.9">data2</text>
<text x="18.8" y="41.4">data</text>
<text x="86" y="38.9">F4</text>
<text x="86" y="41.4">F5</text>
<text x="43.4" y="43.9">rowE</text>
<text x="45.9" y="46.5">C6</text>
<text x="86" y="43.9">col1</text>
<text x="86" y="46.5">col2</text>
<text x="239.7" y="43.9">rowA</text>
<text x="43.3" y="51.6">rowB</text>
<text x="43.3" y="49">rowA</text>
<text x="86" y="49">col3</text>
<text x="86" y="51.6">col4</text>
<text x="105.5" y="49">LEDOut</text>
<text x="43.3" y="54.1">rowC</text>
<text x="44.4" y="56.6">LED</text>
<text x="86" y="56.6">col6</text>
<text x="86" y="54.1">col5</text>
<text x="239.7" y="66.8">rowB</text>
<text x="31.5" y="82">data</text>
<text x="71" y="82">col4</text>
<text x="30.4" y="84.6">data2</text>
<text x="70.2" y="87.1">reset</text>
<text x="71" y="84.6">col3</text>
<text x="89.8" y="84.6">col5</text>
<text x="239.7" y="89.7">rowC</text>
<text x="97.4" y="96">LEDOut</text>
<text x="83.7" y="102.4">LED</text>
<text x="239.7" y="112.5">rowD</text>
<text x="258.7" y="135.4">rowE</text>
<text x="30.7" y="144.3">C6</text>
<text x="46.4" y="144.3">RGB</text>
<text x="57.6" y="144.3">F4</text>
<text x="67.7" y="144.3">F5</text>
<text x="160.4" y="189.6">Sheet: /</text>
<text x="160.4" y="186.6">Keebio</text>
<text x="160.4" y="192.3">File: iris.sch</text>
<text x="160.4" y="202.5">KiCad E.D.A. kicad (6.0.0-rc1-dev-308-g8b60127)</text>
<text x="160.4" y="199.7">Size: USLetter</text>
<text x="182.4" y="199.7">Date:</text>
<text x="245.4" y="199.7">Rev: 2</text>
<text x="245.4" y="202.5">Id: 1/1</text>
</g>
<g font-size="2.1" fill="#008484">
<text x="66" y="42.7">U7</text>
<text x="62.7" y="61.8">ProMicro</text>
<text x="57.1" y="74.5">U1</text>
<text x="55.5" y="92.3">TRRS</text>
<text x="57.1" y="97.4">U6</text>
<text x="55.5" y="115.1">TRRS</text>
<text x="33.9" y="130.4">HOLE</text>
<text x="35.5" y="130.4">U2</text>
<text x="46.6" y="130.4">HOLE</text>
<text x="48.2" y="130.4">U3</text>
<text x="60.6" y="130.4">HOLE</text>
<text x="62.2" y="130.4">U4</text>
<text x="77.1" y="130.4">HOLE</text>
<text x="78.7" y="130.4">U5</text>
</g>
<g font-size="1.8" fill="#840000">
<text x="35" y="11.6">1</text>
<text x="85" y="11.6">2</text>
<text x="135" y="11.6">3</text>
<text x="185" y="11.6">4</text>
<text x="235" y="11.6">5</text>
<text x="51.6" y="27.7">1</text>
<text x="81.6" y="27.7">24</text>
<text x="10.4" y="35.6">A</text>
<text x="51.6" y="30.2">2</text>
<text x="51.6" y="32.8">3</text>
<text x="51.6" y="35.3">4</text>
<text x="81.6" y="35.3">21</text>
<text x="81.6" y="32.8">22</text>
<text x="81.6" y="30.2">23</text>
<text x="267.8" y="35.6">A</text>
<text x="51.6" y="37.8">5</text>
<text x="51.6" y="40.4">6</text>
<text x="81.6" y="40.4">19</text>
<text x="81.6" y="37.8">20</text>
<text x="51.6" y="42.9">7</text>
<text x="51.6" y="45.5">8</text>
<text x="81.6" y="45.5">17</text>
<text x="81.6" y="42.9">18</text>
<text x="51.1" y="50.5">10</text>
<text x="51.1" y="53.1">11</text>
<text x="51.6" y="48">9</text>
<text x="81.6" y="53.1">14</text>
<text x="81.6" y="50.5">15</text>
<text x="81.6" y="48">16</text>
<text x="51.1" y="55.6">12</text>
<text x="81.6" y="55.6">13</text>
<text x="51.6" y="78.5">1</text>
<text x="51.6" y="81">2</text>
<text x="51.6" y="83.6">3</text>
<text x="77.6" y="81">1</text>
<text x="77.6" y="83.6">3</text>
<text x="86.5" y="81">2</text>
<text x="86.5" y="83.6">4</text>
<text x="10.4" y="85.6">B</text>
<text x="51.6" y="86.1">4</text>
<text x="77.6" y="86.1">5</text>
<text x="86.5" y="86.1">6</text>
<text x="267.8" y="85.6">B</text>
<text x="51.6" y="101.3">1</text>
<text x="98" y="97" transform="rotate(-90 98 97)">3</text>
<text x="51.6" y="103.9">2</text>
<text x="51.6" y="106.4">3</text>
<text x="91" y="103.1">1</text>
<text x="98" y="104.6" transform="rotate(-90 98 104.6)">2</text>
<text x="51.6" y="109">4</text>
<text x="10.4" y="135.6">C</text>
<text x="267.8" y="135.6">C</text>
<text x="10.4" y="185.6">D</text>
<text x="267.8" y="185.6">D</text>
<text x="35" y="205.5">1</text>
<text x="85" y="205.5">2</text>
<text x="135" y="205.5">3</text>
<text x="185" y="205.5">4</text>
<text x="235" y="205.5">5</text>
</g>
<g font-size="1.8" fill="#008484">
<text x="32.4" y="27.4">VCC</text>
<text x="55.6" y="28.6">TX0/PD3</text>
<text x="74.8" y="28.6">RAW</text>
<text x="19.8" y="33.7">Extra Data</text>
<text x="22.8" y="31.9">W2</text>
<text x="37" y="35.4" transform="rotate(-90 37 35.4)">R2</text>
<text x="46.3" y="35" transform="rotate(-90 46.3 35)">GND</text>
<text x="55.6" y="31.1">RX1/PD2</text>
<text x="55.6" y="33.7">GND</text>
<text x="75.1" y="31.1">GND</text>
<text x="75.5" y="33.7">RST</text>
<text x="89.6" y="32.4" transform="rotate(-90 89.6 32.4)">GND</text>
<text x="96.6" y="35.7">Reset</text>
<text x="98.7" y="30.9">SW_RST1</text>
<text x="115" y="35">VCC</text>
<text x="126.5" y="31.2">SW_A1</text>
<text x="146.8" y="31.2">SW_A2</text>
<text x="167.1" y="31.2">SW_A3</text>
<text x="187.5" y="31.2">SW_A4</text>
<text x="207.8" y="31.2">SW_A5</text>
<text x="228.1" y="31.2">SW_A6</text>
<text x="35" y="36" transform="rotate(-90 35 36)">4.7k</text>
<text x="46.3" y="37.5" transform="rotate(-90 46.3 37.5)">GND</text>
<text x="55.6" y="36.2">GND</text>
<text x="55.6" y="38.7">2/PD1</text>
<text x="55.6" y="41.3">3/PD0</text>
<text x="73" y="41.3">A2/PF5</text>
<text x="73" y="38.7">A3/PF4</text>
<text x="75.3" y="36.2">VCC</text>
<text x="89.5" y="37.4" transform="rotate(-90 89.5 37.4)">VCC</text>
<text x="104.7" y="37.5">GND</text>
<text x="135.3" y="41.6" transform="rotate(-90 135.3 41.6)">D_A1</text>
<text x="140.4" y="40" transform="rotate(-90 140.4 40)">D</text>
<text x="155.6" y="41.6" transform="rotate(-90 155.6 41.6)">D_A2</text>
<text x="160.7" y="40" transform="rotate(-90 160.7 40)">D</text>
<text x="175.9" y="41.6" transform="rotate(-90 175.9 41.6)">D_A3</text>
<text x="181" y="40" transform="rotate(-90 181 40)">D</text>
<text x="196.3" y="41.6" transform="rotate(-90 196.3 41.6)">D_A4</text>
<text x="201.3" y="40" transform="rotate(-90 201.3 40)">D</text>
<text x="216.6" y="41.6" transform="rotate(-90 216.6 41.6)">D_A5</text>
<text x="221.7" y="40" transform="rotate(-90 221.7 40)">D</text>
<text x="236.9" y="41.6" transform="rotate(-90 236.9 41.6)">D_A6</text>
<text x="242" y="40" transform="rotate(-90 242 40)">D</text>
<text x="35" y="46.2" transform="rotate(-90 35 46.2)">4.7k</text>
<text x="37" y="45.6" transform="rotate(-90 37 45.6)">R1</text>
<text x="55.6" y="43.8">4/PD4</text>
<text x="55.6" y="46.4">5/PC6</text>
<text x="73" y="46.4">A0/PF7</text>
<text x="73" y="43.8">A1/PF6</text>
<text x="134" y="45.1" transform="rotate(-90 134 45.1)">R</text>
<text x="136.1" y="46.7" transform="rotate(-90 136.1 46.7)">R_A1</text>
<text x="154.4" y="45.1" transform="rotate(-90 154.4 45.1)">R</text>
<text x="156.4" y="46.7" transform="rotate(-90 156.4 46.7)">R_A2</text>
<text x="174.7" y="45.1" transform="rotate(-90 174.7 45.1)">R</text>
<text x="176.7" y="46.7" transform="rotate(-90 176.7 46.7)">R_A3</text>
<text x="195" y="45.1" transform="rotate(-90 195 45.1)">R</text>
<text x="197" y="46.7" transform="rotate(-90 197 46.7)">R_A4</text>
<text x="215.3" y="45.1" transform="rotate(-90 215.3 45.1)">R</text>
<text x="217.3" y="46.7" transform="rotate(-90 217.3 46.7)">R_A5</text>
<text x="235.6" y="45.1" transform="rotate(-90 235.6 45.1)">R</text>
<text x="237.7" y="46.7" transform="rotate(-90 237.7 46.7)">R_A6</text>
<text x="32.4" y="52.6">VCC</text>
<text x="55.6" y="51.4">7/PE6</text>
<text x="55.6" y="54">8/PB4</text>
<text x="55.6" y="48.9">6/PD7</text>
<text x="73.1" y="54">16/PB2</text>
<text x="73.1" y="51.4">14/PB3</text>
<text x="73.1" y="48.9">15/PB1</text>
<text x="55.6" y="56.5">9/PB5</text>
<text x="73.1" y="56.5">10/PB6</text>
<text x="126.5" y="54">SW_B1</text>
<text x="146.8" y="54">SW_B2</text>
<text x="167.1" y="54">SW_B3</text>
<text x="187.5" y="54">SW_B4</text>
<text x="207.8" y="54">SW_B5</text>
<text x="228.1" y="54">SW_B6</text>
<text x="135.3" y="64.5" transform="rotate(-90 135.3 64.5)">D_B1</text>
<text x="140.4" y="62.9" transform="rotate(-90 140.4 62.9)">D</text>
<text x="155.6" y="64.5" transform="rotate(-90 155.6 64.5)">D_B2</text>
<text x="160.7" y="62.9" transform="rotate(-90 160.7 62.9)">D</text>
<text x="175.9" y="64.5" transform="rotate(-90 175.9 64.5)">D_B3</text>
<text x="181" y="62.9" transform="rotate(-90 181 62.9)">D</text>
<text x="196.3" y="64.5" transform="rotate(-90 196.3 64.5)">D_B4</text>
<text x="201.3" y="62.9" transform="rotate(-90 201.3 62.9)">D</text>
<text x="216.6" y="64.5" transform="rotate(-90 216.6 64.5)">D_B5</text>
<text x="221.7" y="62.9" transform="rotate(-90 221.7 62.9)">D</text>
<text x="236.9" y="64.5" transform="rotate(-90 236.9 64.5)">D_B6</text>
<text x="242" y="62.9" transform="rotate(-90 242 62.9)">D</text>
<text x="134" y="67.9" transform="rotate(-90 134 67.9)">R</text>
<text x="136.1" y="69.6" transform="rotate(-90 136.1 69.6)">R_B1</text>
<text x="154.4" y="67.9" transform="rotate(-90 154.4 67.9)">R</text>
<text x="156.4" y="69.6" transform="rotate(-90 156.4 69.6)">R_B2</text>
<text x="174.7" y="67.9" transform="rotate(-90 174.7 67.9)">R</text>
<text x="176.7" y="69.6" transform="rotate(-90 176.7 69.6)">R_B3</text>
<text x="195" y="67.9" transform="rotate(-90 195 67.9)">R</text>
<text x="197" y="69.6" transform="rotate(-90 197 69.6)">R_B4</text>
<text x="215.3" y="67.9" transform="rotate(-90 215.3 67.9)">R</text>
<text x="217.3" y="69.6" transform="rotate(-90 217.3 69.6)">R_B5</text>
<text x="235.6" y="67.9" transform="rotate(-90 235.6 67.9)">R</text>
<text x="237.7" y="69.6" transform="rotate(-90 237.7 69.6)">R_B6</text>
<text x="126.5" y="76.9">SW_C1</text>
<text x="146.8" y="76.9">SW_C2</text>
<text x="167.1" y="76.9">SW_C3</text>
<text x="187.5" y="76.9">SW_C4</text>
<text x="207.8" y="76.9">SW_C5</text>
<text x="228.1" y="76.9">SW_C6</text>
<text x="46.3" y="80.7" transform="rotate(-90 46.3 80.7)">GND</text>
<text x="55.6" y="79.4">GND</text>
<text x="55.6" y="81.9">DATA1</text>
<text x="81.6" y="79.4">J2</text>
<text x="87" y="78.2">VCC</text>
<text x="46.4" y="88.2" transform="rotate(-90 46.4 88.2)">VCC</text>
<text x="55.6" y="84.5">DATA2</text>
<text x="55.6" y="87">VCC</text>
<text x="80.5" y="89.6">ICSP</text>
<text x="135.3" y="87.4" transform="rotate(-90 135.3 87.4)">D_C1</text>
<text x="140.4" y="85.7" transform="rotate(-90 140.4 85.7)">D</text>
<text x="155.6" y="87.4" transform="rotate(-90 155.6 87.4)">D_C2</text>
<text x="160.7" y="85.7" transform="rotate(-90 160.7 85.7)">D</text>
<text x="175.9" y="87.4" transform="rotate(-90 175.9 87.4)">D_C3</text>
<text x="181" y="85.7" transform="rotate(-90 181 85.7)">D</text>
<text x="196.3" y="87.4" transform="rotate(-90 196.3 87.4)">D_C4</text>
<text x="201.3" y="85.7" transform="rotate(-90 201.3 85.7)">D</text>
<text x="216.6" y="87.4" transform="rotate(-90 216.6 87.4)">D_C5</text>
<text x="221.7" y="85.7" transform="rotate(-90 221.7 85.7)">D</text>
<text x="236.9" y="87.4" transform="rotate(-90 236.9 87.4)">D_C6</text>
<text x="242" y="85.7" transform="rotate(-90 242 85.7)">D</text>
<text x="86.9" y="90.9">GND</text>
<text x="134" y="90.8" transform="rotate(-90 134 90.8)">R</text>
<text x="136.1" y="92.4" transform="rotate(-90 136.1 92.4)">R_C1</text>
<text x="154.4" y="90.8" transform="rotate(-90 154.4 90.8)">R</text>
<text x="156.4" y="92.4" transform="rotate(-90 156.4 92.4)">R_C2</text>
<text x="174.7" y="90.8" transform="rotate(-90 174.7 90.8)">R</text>
<text x="176.7" y="92.4" transform="rotate(-90 176.7 92.4)">R_C3</text>
<text x="195" y="90.8" transform="rotate(-90 195 90.8)">R</text>
<text x="197" y="92.4" transform="rotate(-90 197 92.4)">R_C4</text>
<text x="215.3" y="90.8" transform="rotate(-90 215.3 90.8)">R</text>
<text x="217.3" y="92.4" transform="rotate(-90 217.3 92.4)">R_C5</text>
<text x="235.6" y="90.8" transform="rotate(-90 235.6 90.8)">R</text>
<text x="237.7" y="92.4" transform="rotate(-90 237.7 92.4)">R_C6</text>
<text x="90.8" y="101.3">G</text>
<text x="96.3" y="97.2" transform="rotate(-90 96.3 97.2)">D</text>
<text x="99.2" y="99.1">Q1</text>
<text x="99.7" y="101">2N7002</text>
<text x="126.5" y="99.7">SW_D1</text>
<text x="146.8" y="99.7">SW_D2</text>
<text x="167.1" y="99.7">SW_D3</text>
<text x="187.5" y="99.7">SW_D4</text>
<text x="207.8" y="99.7">SW_D5</text>
<text x="228.1" y="99.7">SW_D6</text>
<text x="46.3" y="103.6" transform="rotate(-90 46.3 103.6)">GND</text>
<text x="55.6" y="102.2">GND</text>
<text x="55.6" y="104.8">DATA1</text>
<text x="55.6" y="107.3">DATA2</text>
<text x="87.4" y="106.5" transform="rotate(-90 87.4 106.5)">R3</text>
<text x="89.5" y="107.4" transform="rotate(-90 89.5 107.4)">100k</text>
<text x="96.3" y="104.7" transform="rotate(-90 96.3 104.7)">S</text>
<text x="46.4" y="111" transform="rotate(-90 46.4 111)">VCC</text>
<text x="55.6" y="109.9">VCC</text>
<text x="86.9" y="113.7">GND</text>
<text x="94.6" y="109.9">GND</text>
<text x="134" y="113.7" transform="rotate(-90 134 113.7)">R</text>
<text x="135.3" y="110.2" transform="rotate(-90 135.3 110.2)">D_D1</text>
<text x="140.4" y="108.6" transform="rotate(-90 140.4 108.6)">D</text>
<text x="154.4" y="113.7" transform="rotate(-90 154.4 113.7)">R</text>
<text x="155.6" y="110.2" transform="rotate(-90 155.6 110.2)">D_D2</text>
<text x="160.7" y="108.6" transform="rotate(-90 160.7 108.6)">D</text>
<text x="174.7" y="113.7" transform="rotate(-90 174.7 113.7)">R</text>
<text x="175.9" y="110.2" transform="rotate(-90 175.9 110.2)">D_D3</text>
<text x="181" y="108.6" transform="rotate(-90 181 108.6)">D</text>
<text x="195" y="113.7" transform="rotate(-90 195 113.7)">R</text>
<text x="196.3" y="110.2" transform="rotate(-90 196.3 110.2)">D_D4</text>
<text x="201.3" y="108.6" transform="rotate(-90 201.3 108.6)">D</text>
<text x="215.3" y="113.7" transform="rotate(-90 215.3 113.7)">R</text>
<text x="216.6" y="110.2" transform="rotate(-90 216.6 110.2)">D_D5</text>
<text x="221.7" y="108.6" transform="rotate(-90 221.7 108.6)">D</text>
<text x="235.6" y="113.7" transform="rotate(-90 235.6 113.7)">R</text>
<text x="236.9" y="110.2" transform="rotate(-90 236.9 110.2)">D_D6</text>
<text x="242" y="108.6" transform="rotate(-90 242 108.6)">D</text>
<text x="136.1" y="115.3" transform="rotate(-90 136.1 115.3)">R_D1</text>
<text x="156.4" y="115.3" transform="rotate(-90 156.4 115.3)">R_D2</text>
<text x="176.7" y="115.3" transform="rotate(-90 176.7 115.3)">R_D3</text>
<text x="197" y="115.3" transform="rotate(-90 197 115.3)">R_D4</text>
<text x="217.3" y="115.3" transform="rotate(-90 217.3 115.3)">R_D5</text>
<text x="237.7" y="115.3" transform="rotate(-90 237.7 115.3)">R_D6</text>
<text x="187.5" y="122.6">SW_E4</text>
<text x="207.8" y="122.6">SW_E5</text>
<text x="228.1" y="122.6">SW_E6</text>
<text x="247.2" y="122.6">SW_E3</text>
<text x="201.3" y="131.4" transform="rotate(-90 201.3 131.4)">D</text>
<text x="221.7" y="131.4" transform="rotate(-90 221.7 131.4)">D</text>
<text x="242" y="131.4" transform="rotate(-90 242 131.4)">D</text>
<text x="261" y="131.4" transform="rotate(-90 261 131.4)">D</text>
<text x="33.3" y="137.3">J6</text>
<text x="42.2" y="137.3">J1</text>
<text x="51.1" y="137.3">J3</text>
<text x="60" y="137.3">J4</text>
<text x="70.2" y="137.3">J5</text>
<text x="80.3" y="137.3">J7</text>
<text x="195" y="136.5" transform="rotate(-90 195 136.5)">R</text>
<text x="196.3" y="133" transform="rotate(-90 196.3 133)">D_E4</text>
<text x="215.3" y="136.5" transform="rotate(-90 215.3 136.5)">R</text>
<text x="216.6" y="133" transform="rotate(-90 216.6 133)">D_E5</text>
<text x="235.6" y="136.5" transform="rotate(-90 235.6 136.5)">R</text>
<text x="236.9" y="133" transform="rotate(-90 236.9 133)">D_E6</text>
<text x="254.7" y="136.5" transform="rotate(-90 254.7 136.5)">R</text>
<text x="256" y="133" transform="rotate(-90 256 133)">D_E3</text>
<text x="33.2" y="139.1">C6</text>
<text x="41.3" y="139.1">VCC</text>
<text x="49.6" y="139.1">RGB1</text>
<text x="59.9" y="139.1">F4</text>
<text x="70.1" y="139.1">F5</text>
<text x="79.3" y="139.1">GND</text>
<text x="197" y="138.1" transform="rotate(-90 197 138.1)">R_E4</text>
<text x="217.3" y="138.1" transform="rotate(-90 217.3 138.1)">R_E5</text>
<text x="237.7" y="138.1" transform="rotate(-90 237.7 138.1)">R_E6</text>
<text x="256.7" y="138.1" transform="rotate(-90 256.7 138.1)">R_E3</text>
<text x="40.1" y="145.3" transform="rotate(-90 40.1 145.3)">VCC</text>
<text x="79.3" y="148">GND</text>
</g>
<g font-size=".9" fill="#840000">
<text x="124.2" y="35.3">1</text>
<text x="134.4" y="35.3">2</text>
<text x="144.6" y="35.3">1</text>
<text x="154.7" y="35.3">2</text>
<text x="164.9" y="35.3">1</text>
<text x="175" y="35.3">2</text>
<text x="185.2" y="35.3">1</text>
<text x="195.4" y="35.3">2</text>
<text x="205.5" y="35.3">1</text>
<text x="215.7" y="35.3">2</text>
<text x="225.8" y="35.3">1</text>
<text x="236" y="35.3">2</text>
<text x="126.8" y="40.4">3</text>
<text x="131.9" y="40.4">4</text>
<text x="147.1" y="40.4">3</text>
<text x="152.2" y="40.4">4</text>
<text x="167.4" y="40.4">3</text>
<text x="172.5" y="40.4">4</text>
<text x="187.7" y="40.4">3</text>
<text x="192.8" y="40.4">4</text>
<text x="208.1" y="40.4">3</text>
<text x="213.1" y="40.4">4</text>
<text x="228.4" y="40.4">3</text>
<text x="233.5" y="40.4">4</text>
<text x="124.2" y="58.2">1</text>
<text x="134.4" y="58.2">2</text>
<text x="144.6" y="58.2">1</text>
<text x="154.7" y="58.2">2</text>
<text x="164.9" y="58.2">1</text>
<text x="175" y="58.2">2</text>
<text x="185.2" y="58.2">1</text>
<text x="195.4" y="58.2">2</text>
<text x="205.5" y="58.2">1</text>
<text x="215.7" y="58.2">2</text>
<text x="225.8" y="58.2">1</text>
<text x="236" y="58.2">2</text>
<text x="126.8" y="63.3">3</text>
<text x="131.9" y="63.3">4</text>
<text x="147.1" y="63.3">3</text>
<text x="152.2" y="63.3">4</text>
<text x="167.4" y="63.3">3</text>
<text x="172.5" y="63.3">4</text>
<text x="187.7" y="63.3">3</text>
<text x="192.8" y="63.3">4</text>
<text x="208.1" y="63.3">3</text>
<text x="213.1" y="63.3">4</text>
<text x="228.4" y="63.3">3</text>
<text x="233.5" y="63.3">4</text>
<text x="124.2" y="81.1">1</text>
<text x="134.4" y="81.1">2</text>
<text x="144.6" y="81.1">1</text>
<text x="154.7" y="81.1">2</text>
<text x="164.9" y="81.1">1</text>
<text x="175" y="81.1">2</text>
<text x="185.2" y="81.1">1</text>
<text x="195.4" y="81.1">2</text>
<text x="205.5" y="81.1">1</text>
<text x="215.7" y="81.1">2</text>
<text x="225.8" y="81.1">1</text>
<text x="236" y="81.1">2</text>
<text x="126.8" y="86.1">3</text>
<text x="131.9" y="86.1">4</text>
<text x="147.1" y="86.1">3</text>
<text x="152.2" y="86.1">4</text>
<text x="167.4" y="86.1">3</text>
<text x="172.5" y="86.1">4</text>
<text x="187.7" y="86.1">3</text>
<text x="192.8" y="86.1">4</text>
<text x="208.1" y="86.1">3</text>
<text x="213.1" y="86.1">4</text>
<text x="228.4" y="86.1">3</text>
<text x="233.5" y="86.1">4</text>
<text x="124.2" y="103.9">1</text>
<text x="134.4" y="103.9">2</text>
<text x="144.6" y="103.9">1</text>
<text x="154.7" y="103.9">2</text>
<text x="164.9" y="103.9">1</text>
<text x="175" y="103.9">2</text>
<text x="185.2" y="103.9">1</text>
<text x="195.4" y="103.9">2</text>
<text x="205.5" y="103.9">1</text>
<text x="215.7" y="103.9">2</text>
<text x="225.8" y="103.9">1</text>
<text x="236" y="103.9">2</text>
<text x="126.8" y="109">3</text>
<text x="131.9" y="109">4</text>
<text x="147.1" y="109">3</text>
<text x="152.2" y="109">4</text>
<text x="167.4" y="109">3</text>
<text x="172.5" y="109">4</text>
<text x="187.7" y="109">3</text>
<text x="192.8" y="109">4</text>
<text x="208.1" y="109">3</text>
<text x="213.1" y="109">4</text>
<text x="228.4" y="109">3</text>
<text x="233.5" y="109">4</text>
<text x="185.2" y="126.8">1</text>
<text x="187.7" y="131.9">3</text>
<text x="192.8" y="131.9">4</text>
<text x="195.4" y="126.8">2</text>
<text x="205.5" y="126.8">1</text>
<text x="208.1" y="131.9">3</text>
<text x="213.1" y="131.9">4</text>
<text x="215.7" y="126.8">2</text>
<text x="225.8" y="126.8">1</text>
<text x="228.4" y="131.9">3</text>
<text x="233.5" y="131.9">4</text>
<text x="236" y="126.8">2</text>
<text x="244.9" y="126.8">1</text>
<text x="247.4" y="131.9">3</text>
<text x="252.5" y="131.9">4</text>
<text x="255" y="126.8">2</text>
</g>
</svg>
